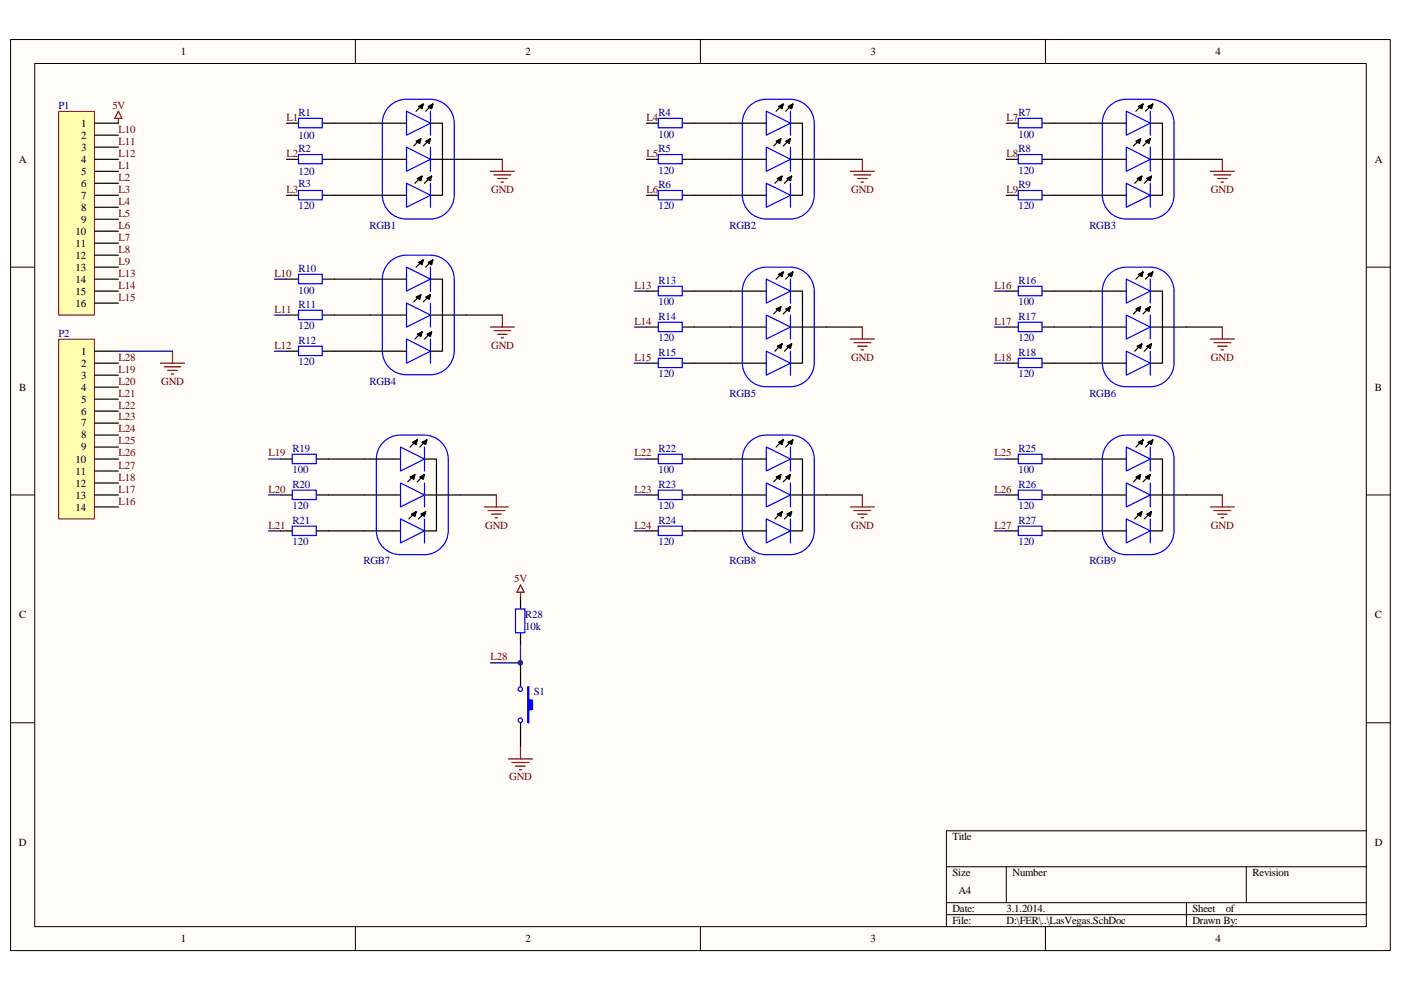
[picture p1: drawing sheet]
<svg xmlns="http://www.w3.org/2000/svg" width="297mm" height="210mm" viewBox="0 0 297 210" stroke-linecap="round" stroke-linejoin="round" font-family="sans-serif">
<path d="M2.3 8.4h292.5v193.1h-292.5z" fill="#fffcf8"/>
<path d="M2.2 8.4h292.6v193.1h-292.6z" fill="none" stroke="#000" stroke-width=".21"/>
<path d="M7.4 13.5h282.3v183h-282.3z" fill="#fffcf8"/>
<g fill="none" stroke="#000" stroke-width=".21">
<path d="M7.4 13.5h282.3v183h-282.3zM75.3 8.3v5.1M148.5 8.3v5.1M221.7 8.3v5.1M2.2 56.6h5.1M289.7 56.6h5.1M2.2 104.9h5.1M289.7 104.9h5.1M2.2 153.2h5.1M289.7 153.2h5.1M289.7 176.1h-89v20.4M75.3 196.5v5.1"/>
<path d="M148.5 196.5v5.1M200.7 183.8h89M200.7 191.4h89M200.7 193.9h89M213.4 183.8v7.6M221.7 196.5v5.1M251.5 191.4v5.1M264.2 183.8v7.6"/>
</g>
<path d="M86.2 31.2l5.1 2.6-5.1 2.5z" fill="#fff"/>
<path d="M86.2 31.2l5.1 2.6-5.1 2.5zM91.3 31.2v5.1" fill="none" stroke="#00f" stroke-width=".25"/>
<path d="M86.2 38.9l5.1 2.5-5.1 2.5z" fill="#fff"/>
<path d="M86.2 38.9l5.1 2.5-5.1 2.5zM91.3 38.9v5" fill="none" stroke="#00f" stroke-width=".25"/>
<path d="M86.2 23.6l5.1 2.5-5.1 2.6z" fill="#fff"/>
<path d="M82.3 22.9a5.1 5.1 0 0 1 3.9-1.9h5a5.1 5.1 0 0 1 5.1 5.1v15.3a5.1 5.1 0 0 1-5.1 5h-5a5.1 5.1 0 0 1-5.1-5v-15.3a5 5 0 0 1 1.2-3.2zM86.2 23.6l5.1 2.5-5.1 2.6zM91.3 23.6v5.1" fill="none" stroke="#00f" stroke-width=".25"/>
<path d="M70.9 33.8h15.3M70.9 26.1h15.3M88.5 29.9l.5 .3h-.3l.5-.8-1 .5 .8 .5 .2-1-1.5 1.5M88.7 37.8l.5 .3h-.2l.5-.8-1 .5 .7 .6 .3-1.1-1.5 1.6M89 22.6l.5 .2h-.3l.5-.7-1 .5 .8 .5 .2-1-1.5 1.5M90.5 29.9l.5 .3h-.2l.5-.8-1 .5 .7 .5 .3-1-1.6 1.5M90.8 37.8l.5 .3h-.3l.5-.8-1 .5 .8 .6 .2-1.1-1.5 1.6M91 22.6l.5 .2h-.2l.5-.7-1 .5 .7 .5 .3-1-1.5 1.5M91.3 26.1h2.5v15.3h-2.5M91.3 33.8h15.2M70.9 41.4h15.3" fill="none" stroke="#000" stroke-width=".25"/>
<path d="M162.5 31.2l5.1 2.6-5.1 2.5z" fill="#fff"/>
<path d="M162.5 31.2l5.1 2.6-5.1 2.5zM167.6 31.2v5.1" fill="none" stroke="#00f" stroke-width=".25"/>
<path d="M162.5 38.9l5.1 2.5-5.1 2.5z" fill="#fff"/>
<path d="M162.5 38.9l5.1 2.5-5.1 2.5zM167.6 38.9v5" fill="none" stroke="#00f" stroke-width=".25"/>
<path d="M162.5 23.6l5.1 2.5-5.1 2.6z" fill="#fff"/>
<path d="M159.2 22.2a5.1 5.1 0 0 1 3.3-1.2h5a5.1 5.1 0 0 1 5.1 5.1v15.3a5.1 5.1 0 0 1-5.1 5h-5a5.1 5.1 0 0 1-5.1-5v-15.3a5.1 5.1 0 0 1 1.8-3.9zM162.5 23.6l5.1 2.5-5.1 2.6zM167.6 23.6v5.1" fill="none" stroke="#00f" stroke-width=".25"/>
<path d="M147.2 33.8h15.3M147.2 26.1h15.3M164.8 29.9l.5 .3h-.2l.5-.8-1.1 .5 .8 .5 .3-1-1.6 1.5M165.1 37.8l.5 .3h-.3l.5-.8-1 .5 .8 .6 .2-1.1-1.5 1.6M165.3 22.6l.5 .2h-.2l.5-.7-1 .5 .7 .5 .3-1-1.6 1.5M166.8 29.9l.5 .3h-.2l.5-.8-1 .5 .7 .5 .3-1-1.5 1.5M167.1 37.8l.5 .3h-.3l.5-.8-1 .5 .8 .6 .2-1.1-1.5 1.6M167.3 22.6l.5 .2h-.2l.5-.7-1 .5 .7 .5 .3-1-1.5 1.5M167.6 26.1h2.5v15.3h-2.5M167.6 33.8h15.2M147.2 41.4h15.3" fill="none" stroke="#000" stroke-width=".25"/>
<path d="M238.8 31.2l5.1 2.6-5.1 2.5z" fill="#fff"/>
<path d="M238.8 31.2l5.1 2.6-5.1 2.5zM243.9 31.2v5.1" fill="none" stroke="#00f" stroke-width=".25"/>
<path d="M238.8 38.9l5.1 2.5-5.1 2.5z" fill="#fff"/>
<path d="M238.8 38.9l5.1 2.5-5.1 2.5zM243.9 38.9v5" fill="none" stroke="#00f" stroke-width=".25"/>
<path d="M238.8 23.6l5.1 2.5-5.1 2.6z" fill="#fff"/>
<path d="M234.9 22.9a5.1 5.1 0 0 1 3.9-1.9h5a5.1 5.1 0 0 1 5.1 5.1v15.3a5.1 5.1 0 0 1-5.1 5h-5a5.1 5.1 0 0 1-5.1-5v-15.3a5.1 5.1 0 0 1 1.2-3.2zM238.8 23.6l5.1 2.5-5.1 2.6zM243.9 23.6v5.1" fill="none" stroke="#00f" stroke-width=".25"/>
<path d="M223.6 33.8h15.2M223.6 26.1h15.2M241.1 29.9l.5 .3h-.3l.5-.8-1 .5 .8 .5 .2-1-1.5 1.5M241.3 37.8l.5 .3h-.2l.5-.8-1 .5 .7 .6 .3-1.1-1.5 1.6M241.6 22.6l.5 .2h-.3l.6-.7-1.1 .5 .8 .5 .3-1-1.6 1.5M243.1 29.9l.5 .3h-.2l.5-.8-1 .5 .7 .5 .3-1-1.5 1.5M243.4 37.8l.5 .3h-.3l.5-.8-1 .5 .8 .6 .2-1.1-1.5 1.6M243.6 22.6l.5 .2h-.2l.5-.7-1 .5 .7 .5 .3-1-1.5 1.5M243.9 26.1h2.6v15.3h-2.6M243.9 33.8h15.3M223.6 41.4h15.2" fill="none" stroke="#000" stroke-width=".25"/>
<path d="M86.2 64.3l5.1 2.5-5.1 2.5z" fill="#fff"/>
<path d="M86.2 64.3l5.1 2.5-5.1 2.5zM91.3 64.3v5" fill="none" stroke="#00f" stroke-width=".25"/>
<path d="M86.2 71.9l5.1 2.6-5.1 2.5z" fill="#fff"/>
<path d="M86.2 71.9l5.1 2.6-5.1 2.5zM91.3 71.9v5.1" fill="none" stroke="#00f" stroke-width=".25"/>
<path d="M86.2 56.6l5.1 2.6-5.1 2.5z" fill="#fff"/>
<path d="M82.3 55.9a5.1 5.1 0 0 1 3.9-1.8h5a5.1 5.1 0 0 1 5.1 5.1v15.2a5.1 5.1 0 0 1-5.1 5.1h-5a5.1 5.1 0 0 1-5.1-5.1v-15.2a5 5 0 0 1 1.2-3.3zM86.2 56.6l5.1 2.6-5.1 2.5zM91.3 56.6v5.1" fill="none" stroke="#00f" stroke-width=".25"/>
<path d="M70.9 59.2h15.3M89 55.6l.5 .3h-.3l.5-.8-1 .5 .8 .5 .2-1-1.5 1.5M91 55.6l.5 .3h-.2l.5-.8-1 .5 .7 .5 .3-1-1.5 1.5M91.3 59.2h2.5v15.3h-2.5M70.9 66.8h15.3M70.9 74.5h15.3M88.5 63l.5 .2h-.3l.5-.7-1 .5 .8 .5 .2-1-1.5 1.5M88.7 70.9l.5 .2h-.2l.5-.7-1 .5 .7 .5 .3-1-1.5 1.5M90.5 63l.5 .2h-.2l.5-.7-1 .5 .7 .5 .3-1-1.6 1.5M90.8 70.9l.5 .2h-.3l.5-.7-1 .5 .8 .5 .2-1-1.5 1.5M91.3 66.8h15.2" fill="none" stroke="#000" stroke-width=".25"/>
<path d="M162.5 66.8l5.1 2.5-5.1 2.6z" fill="#fff"/>
<path d="M162.5 66.8l5.1 2.5-5.1 2.6zM167.6 66.8v5.1" fill="none" stroke="#00f" stroke-width=".25"/>
<path d="M162.5 74.5l5.1 2.5-5.1 2.5z" fill="#fff"/>
<path d="M162.5 74.5l5.1 2.5-5.1 2.5zM167.6 74.5v5" fill="none" stroke="#00f" stroke-width=".25"/>
<path d="M162.5 59.2l5.1 2.5-5.1 2.6z" fill="#fff"/>
<path d="M159.2 57.8a5.1 5.1 0 0 1 3.3-1.2h5a5.1 5.1 0 0 1 5.1 5.1v15.2a5.1 5.1 0 0 1-5.1 5.1h-5a5.1 5.1 0 0 1-5.1-5.1v-15.2a5.1 5.1 0 0 1 1.8-3.9zM162.5 59.2l5.1 2.5-5.1 2.6zM167.6 59.2v5.1" fill="none" stroke="#00f" stroke-width=".25"/>
<path d="M165.3 58.2l.5 .2h-.2l.5-.7-1 .5 .7 .5 .3-1-1.6 1.5M167.3 58.2l.5 .2h-.2l.5-.7-1 .5 .7 .5 .3-1-1.5 1.5M147.2 69.3h15.3M147.2 61.7h15.3M147.2 77h15.3M164.8 65.5l.5 .3h-.2l.5-.8-1.1 .5 .8 .5 .3-1-1.6 1.5M165.1 73.4l.5 .3h-.3l.5-.8-1 .5 .8 .5 .2-1-1.5 1.6M166.8 65.5l.5 .3h-.2l.5-.8-1 .5 .7 .5 .3-1-1.5 1.5M167.1 73.4l.5 .3h-.3l.5-.8-1 .5 .8 .5 .2-1-1.5 1.6M167.6 61.7h2.5v15.3h-2.5M167.6 69.3h15.2" fill="none" stroke="#000" stroke-width=".25"/>
<path d="M238.8 66.8l5.1 2.5-5.1 2.6z" fill="#fff"/>
<path d="M238.8 66.8l5.1 2.5-5.1 2.6zM243.9 66.8v5.1" fill="none" stroke="#00f" stroke-width=".25"/>
<path d="M238.8 74.5l5.1 2.5-5.1 2.5z" fill="#fff"/>
<path d="M238.8 74.5l5.1 2.5-5.1 2.5zM243.9 74.5v5" fill="none" stroke="#00f" stroke-width=".25"/>
<path d="M238.8 59.2l5.1 2.5-5.1 2.6z" fill="#fff"/>
<path d="M234.9 58.5a5.1 5.1 0 0 1 3.9-1.9h5a5.1 5.1 0 0 1 5.1 5.1v15.2a5 5 0 0 1-5.1 5.1h-5a5.1 5.1 0 0 1-5.1-5.1v-15.2a5.1 5.1 0 0 1 1.2-3.2zM238.8 59.2l5.1 2.5-5.1 2.6zM243.9 59.2v5.1" fill="none" stroke="#00f" stroke-width=".25"/>
<path d="M241.6 58.2l.5 .2h-.3l.6-.7-1.1 .5 .8 .5 .3-1-1.6 1.5M243.6 58.2l.5 .2h-.2l.5-.7-1 .5 .7 .5 .3-1-1.5 1.5M223.6 69.3h15.2M223.6 61.7h15.2M223.6 77h15.2M241.1 65.5l.5 .3h-.3l.5-.8-1 .5 .8 .5 .2-1-1.5 1.5M241.3 73.4l.5 .3h-.2l.5-.8-1 .5 .7 .5 .3-1-1.5 1.6M243.1 65.5l.5 .3h-.2l.5-.8-1 .5 .7 .5 .3-1-1.5 1.5M243.4 73.4l.5 .3h-.3l.5-.8-1 .5 .8 .5 .2-1-1.5 1.6M243.9 61.7h2.6v15.3h-2.6M243.9 69.3h15.3" fill="none" stroke="#000" stroke-width=".25"/>
<path d="M84.9 102.4l5.1 2.5-5.1 2.6z" fill="#fff"/>
<path d="M84.9 102.4l5.1 2.5-5.1 2.6zM90 102.4v5.1" fill="none" stroke="#00f" stroke-width=".25"/>
<path d="M84.9 110l5.1 2.6-5.1 2.5z" fill="#fff"/>
<path d="M84.9 110l5.1 2.6-5.1 2.5zM90 110v5.1" fill="none" stroke="#00f" stroke-width=".25"/>
<path d="M84.9 94.8l5.1 2.5-5.1 2.6z" fill="#fff"/>
<path d="M81 94.1a5.1 5.1 0 0 1 3.9-1.9h5.1a5.1 5.1 0 0 1 5 5.1v15.2a5.1 5.1 0 0 1-5 5.1h-5.1a5.1 5.1 0 0 1-5.1-5.1v-15.2a5 5 0 0 1 1.2-3.2zM84.9 94.8l5.1 2.5-5.1 2.6zM90 94.8v5.1" fill="none" stroke="#00f" stroke-width=".25"/>
<path d="M69.6 97.3h15.3M87.7 93.8l.5 .2h-.2l.5-.7-1 .5 .7 .5 .3-1-1.6 1.5M89.7 93.8l.6 .2h-.3l.5-.7-1 .5 .8 .5 .2-1-1.5 1.5M90 97.3h2.5v15.3h-2.5M69.6 104.9h15.3M69.6 112.6h15.3M87.2 101.1l.5 .3h-.2l.5-.8-1.1 .5 .8 .5 .3-1-1.6 1.6M87.5 109l.5 .3h-.3l.5-.8-1 .5 .8 .5 .2-1-1.5 1.5M89.2 101.1l.5 .3h-.2l.5-.8-1 .5 .7 .5 .3-1-1.5 1.6M89.5 109l.5 .3h-.3l.6-.8-1.1 .5 .8 .5 .3-1-1.6 1.5M90 104.9h15.2" fill="none" stroke="#000" stroke-width=".25"/>
<path d="M162.5 102.4l5.1 2.5-5.1 2.6z" fill="#fff"/>
<path d="M162.5 102.4l5.1 2.5-5.1 2.6zM167.6 102.4v5.1" fill="none" stroke="#00f" stroke-width=".25"/>
<path d="M162.5 110l5.1 2.6-5.1 2.5z" fill="#fff"/>
<path d="M162.5 110l5.1 2.6-5.1 2.5zM167.6 110v5.1" fill="none" stroke="#00f" stroke-width=".25"/>
<path d="M162.5 94.8l5.1 2.5-5.1 2.6z" fill="#fff"/>
<path d="M159.2 93.4a5.1 5.1 0 0 1 3.3-1.2h5a5.1 5.1 0 0 1 5.1 5.1v15.2a5.1 5.1 0 0 1-5.1 5.1h-5a5.1 5.1 0 0 1-5.1-5.1v-15.2a5.1 5.1 0 0 1 1.8-3.9zM162.5 94.8l5.1 2.5-5.1 2.6zM167.6 94.8v5.1" fill="none" stroke="#00f" stroke-width=".25"/>
<path d="M147.2 97.3h15.3M165.3 93.8l.5 .2h-.2l.5-.7-1 .5 .7 .5 .3-1-1.6 1.5M167.3 93.8l.5 .2h-.2l.5-.7-1 .5 .7 .5 .3-1-1.5 1.5M167.6 97.3h2.5v15.3h-2.5M147.2 104.9h15.3M147.2 112.6h15.3M164.8 101.1l.5 .3h-.2l.5-.8-1.1 .5 .8 .5 .3-1-1.6 1.6M165.1 109l.5 .3h-.3l.5-.8-1 .5 .8 .5 .2-1-1.5 1.5M166.8 101.1l.5 .3h-.2l.5-.8-1 .5 .7 .5 .3-1-1.5 1.6M167.1 109l.5 .3h-.3l.5-.8-1 .5 .8 .5 .2-1-1.5 1.5M167.6 104.9h15.2" fill="none" stroke="#000" stroke-width=".25"/>
<path d="M238.8 102.4l5.1 2.5-5.1 2.6z" fill="#fff"/>
<path d="M238.8 102.4l5.1 2.5-5.1 2.6zM243.9 102.4v5.1" fill="none" stroke="#00f" stroke-width=".25"/>
<path d="M238.8 110l5.1 2.6-5.1 2.5z" fill="#fff"/>
<path d="M238.8 110l5.1 2.6-5.1 2.5zM243.9 110v5.1" fill="none" stroke="#00f" stroke-width=".25"/>
<path d="M238.8 94.8l5.1 2.5-5.1 2.6z" fill="#fff"/>
<g fill="none" stroke="#00f" stroke-width=".25">
<path d="M63.3 25.1h5v2h-5zM63.3 32.8h5v1.9h-5zM139.6 25.1h5v2h-5zM139.6 32.8h5v1.9h-5zM215.9 25.1h5v2h-5zM215.9 32.8h5v1.9h-5zM63.3 40.4h5v2h-5zM63.3 58.2h5v2h-5zM139.6 40.4h5v2h-5zM215.9 40.4h5v2h-5zM63.3 65.8h5v2h-5zM63.3 73.4h5v2h-5z"/>
<path d="M139.6 60.7h5v2h-5zM139.6 68.3h5v2h-5zM139.6 76h5v1.9h-5zM215.9 60.7h5v2h-5zM215.9 68.3h5v2h-5zM215.9 76h5v1.9h-5zM62 96.3h5.1v2h-5.1zM139.6 96.3h5v2h-5zM215.9 96.3h5v2h-5zM234.9 94.1a5.1 5.1 0 0 1 3.9-1.9h5a5.1 5.1 0 0 1 5.1 5.1v15.2a5 5 0 0 1-5.1 5.1h-5a5.1 5.1 0 0 1-5.1-5.1v-15.2a5.1 5.1 0 0 1 1.2-3.2zM238.8 94.8l5.1 2.5-5.1 2.6zM243.9 94.8v5.1"/>
<path d="M62 103.9h5.1v2h-5.1zM62 111.5h5.1v2h-5.1zM139.6 103.9h5v2h-5zM139.6 111.5h5v2h-5zM215.9 103.9h5v2h-5zM215.9 111.5h5v2h-5z"/>
</g>
<g fill="none" stroke="#000" stroke-width=".25">
<path d="M60.7 26.1h2.6M60.7 33.8h2.6M68.4 26.1h2.5M68.4 33.8h2.5M137.1 26.1h2.5M137.1 33.8h2.5M144.7 26.1h2.5M144.7 33.8h2.5M213.4 26.1h2.5M213.4 33.8h2.5M221 26.1h2.6M221 33.8h2.6"/>
<path d="M60.7 41.4h2.6M60.7 59.2h2.6M68.4 41.4h2.5M68.4 59.2h2.5M137.1 41.4h2.5M144.7 41.4h2.5M213.4 41.4h2.5M221 41.4h2.6M60.7 66.8h2.6M60.7 74.5h2.6M68.4 66.8h2.5M68.4 74.5h2.5"/>
<path d="M137.1 61.7h2.5M137.1 69.3h2.5M137.1 77h2.5M144.7 61.7h2.5M144.7 69.3h2.5M144.7 77h2.5M213.4 61.7h2.5M213.4 69.3h2.5M213.4 77h2.5M221 61.7h2.6M221 69.3h2.6M221 77h2.6"/>
<path d="M59.5 97.3h2.5M67.1 97.3h2.5M137.1 97.3h2.5M144.7 97.3h2.5M213.4 97.3h2.5M221 97.3h17.8M241.6 93.8l.5 .2h-.3l.6-.7-1.1 .5 .8 .5 .3-1-1.6 1.5M243.6 93.8l.5 .2h-.2l.5-.7-1 .5 .7 .5 .3-1-1.5 1.5M243.9 97.3h2.6v15.3h-2.6M59.5 104.9h2.5M59.5 112.6h2.5M67.1 104.9h2.5"/>
<path d="M67.1 112.6h2.5M137.1 104.9h2.5M137.1 112.6h2.5M144.7 104.9h2.5M144.7 112.6h2.5M213.4 104.9h2.5M213.4 112.6h2.5M221 104.9h17.8M221 112.6h17.8M241.1 101.1l.5 .3h-.3l.5-.8-1 .5 .8 .5 .2-1-1.5 1.6M241.3 109l.5 .3h-.2l.5-.8-1 .5 .7 .5 .3-1-1.5 1.5M243.1 101.1l.5 .3h-.2l.5-.8-1 .5 .7 .5 .3-1-1.5 1.6"/>
<path d="M243.4 109l.5 .3h-.3l.5-.8-1 .5 .8 .5 .2-1-1.5 1.5M243.9 104.9h15.3M110.4 140.5v5.1M110.4 153.2v5.2"/>
</g>
<g fill="none" stroke="#800000" stroke-width=".25">
<path d="M104 36.3h5M104.7 37.1h3.6M105.5 37.8h2M106.3 38.6h.5M106.5 33.8v2.5M180.3 36.3h5.1M181.1 37.1h3.5M181.8 37.8h2.1M182.6 38.6h.5M182.8 33.8v2.5M256.6 36.3h5.1M257.4 37.1h3.5"/>
<path d="M258.1 37.8h2.1M258.9 38.6h.5M259.2 33.8v2.5M104 69.3h5M104.7 70.1h3.6M105.5 70.9h2M106.3 71.6h.5M106.5 66.8v2.5M180.3 71.9h5.1M181.1 72.6h3.5M181.8 73.4h2.1M182.6 74.2h.5"/>
<path d="M182.8 69.3v2.6M256.6 71.9h5.1M257.4 72.6h3.5M258.1 73.4h2.1M258.9 74.2h.5M259.2 69.3v2.6M102.7 107.5h5.1M103.5 108.2h3.5M104.2 109h2.1M105 109.8h.5M105.2 104.9v2.6M180.3 107.5h5.1"/>
<path d="M181.1 108.2h3.5M181.8 109h2.1M182.6 109.8h.5M182.8 104.9v2.6M256.6 107.5h5.1M257.4 108.2h3.5M258.1 109h2.1M258.9 109.8h.5M259.2 104.9v2.6"/>
</g>
<path d="M111.9 145.6h.2v2.8h.8v2.1h-.8v2.7h-.2z" fill-rule="evenodd" fill="#00f"/>
<g fill="none" stroke="#00f" stroke-width=".25">
<path d="M111.9 145.6h.2v2.8h.8v2.1h-.8v2.7h-.2z"/>
<circle cx="110.3" cy="146.1" r=".48"/>
<circle cx="110.3" cy="152.7" r=".48"/>
</g>
<g fill="none" stroke="#000080" stroke-width=".25">
<path d="M58.2 59.2h2.5M58.2 66.8h2.5M58.2 74.5h2.5M134.5 77h2.6M134.5 69.3h2.6M134.5 61.7h2.6M210.8 77h2.6M210.8 69.3h2.6M210.8 61.7h2.6M56.9 97.3h2.6M134.5 97.3h2.6M210.8 97.3h2.6"/>
<path d="M56.9 104.9h2.6M56.9 112.6h2.6M134.5 104.9h2.6M134.5 112.6h2.6M210.8 104.9h2.6M210.8 112.6h2.6M104 140.5h6.4"/>
</g>
<path d="M25.1 23.6l.8 1.5h-1.6zM25.1 25.1v1M34 77h5.1M34.8 77.8h3.6M35.6 78.5h2M36.3 79.3h.5M36.6 74.5v2.5" fill="none" stroke="#800000" stroke-width=".25"/>
<path d="M12.5 23.7h7.5v43.1h-7.5z" fill="#ffffb0"/>
<path d="M12.4 23.6h7.6v43.2h-7.6z" fill="none" stroke="#800000" stroke-width=".21"/>
<g fill="none" stroke="#000" stroke-width=".25">
<path d="M20 26.1h5.1M20 28.7h5.1M20 31.2h5.1M20 33.8h5.1M20 36.3h5.1M20 38.9h5.1M20 41.4h5.1M20 43.9h5.1M20 46.5h5.1M20 49h5.1M20 51.6h5.1M20 54.1h5.1"/>
<path d="M20 56.6h5.1M20 59.2h5.1M20 61.7h5.1M20 64.3h5.1"/>
</g>
<path d="M12.5 72h7.5v38h-7.5z" fill="#ffffb0"/>
<path d="M12.4 71.9h7.6v38.1h-7.6z" fill="none" stroke="#800000" stroke-width=".21"/>
<g fill="none" stroke="#000" stroke-width=".25">
<path d="M20 74.5h5.1M20 77h5.1M20 79.5h5.1M20 82.1h5.1M20 84.6h5.1M20 87.2h5.1M20 89.7h5.1M20 92.2h5.1M20 94.8h5.1M20 97.3h5.1M20 99.9h5.1M20 102.4h5.1"/>
<path d="M20 104.9h5.1M20 107.5h5.1M110.4 126.6v2.5M110.4 134.2v2.5"/>
</g>
<path d="M25.1 74.5h11.5M110.4 136.7v3.8" fill="none" stroke="#000080" stroke-width=".25"/>
<path d="M110.4 124l.7 1.6h-1.5zM110.4 125.6v1M110.4 158.4v2.5M107.8 160.9h5.1M108.5 161.7h3.6M109.3 162.4h2.1M110.1 163.2h.5" fill="none" stroke="#800000" stroke-width=".25"/>
<path d="M109.3 129.1h2v5.1h-2z" fill="none" stroke="#00f" stroke-width=".25"/>
<circle cx="110.3" cy="140.5" r=".48" fill="#000080"/>
<circle cx="110.3" cy="140.5" r=".48" fill="none" stroke="#000080" stroke-width=".21"/>
<g font-size="2.3">
<text x="38.3" y="11.6">1</text>
<text x="111.4" y="11.6">2</text>
<text x="184.6" y="11.6">3</text>
<text x="257.7" y="11.6">4</text>
<text x="17.2" y="26.9">1</text>
<text x="17.2" y="29.4">2</text>
<text x="4" y="34.5">A</text>
<text x="17.2" y="32">3</text>
<text x="17.2" y="34.5">4</text>
<text x="291.5" y="34.5">A</text>
<text x="17.2" y="37">5</text>
<text x="17.2" y="39.6">6</text>
<text x="17.2" y="42.1">7</text>
<text x="17.2" y="44.7">8</text>
<text x="17.2" y="47.2">9</text>
<text x="16" y="49.7">10</text>
<text x="16" y="52.3">11</text>
<text x="16" y="54.8">12</text>
<text x="16" y="57.4">13</text>
<text x="16" y="59.9">14</text>
<text x="16" y="62.5">15</text>
<text x="16" y="65">16</text>
<text x="17.2" y="75.2">1</text>
<text x="17.2" y="77.7">2</text>
<text x="4.1" y="82.8">B</text>
<text x="17.2" y="80.3">3</text>
<text x="17.2" y="82.8">4</text>
<text x="291.5" y="82.8">B</text>
<text x="17.2" y="85.3">5</text>
<text x="17.2" y="87.9">6</text>
<text x="17.2" y="90.4">7</text>
<text x="17.2" y="93">8</text>
<text x="17.2" y="95.5">9</text>
<text x="16" y="98.1">10</text>
<text x="16" y="100.6">11</text>
<text x="16" y="103.2">12</text>
<text x="16" y="105.7">13</text>
<text x="16" y="108.2">14</text>
<text x="4.1" y="131.1">C</text>
<text x="291.5" y="131.1">C</text>
<text x="4" y="179.4">D</text>
<text x="201.9" y="178.1">Title</text>
<text x="291.5" y="179.4">D</text>
<text x="201.9" y="185.8">Size</text>
<text x="214.7" y="185.8">Number</text>
<text x="265.6" y="185.8">Revision</text>
<text x="203.2" y="189.6">A4</text>
<text x="201.9" y="193.4">Date:</text>
<text x="201.9" y="196">File:</text>
<text x="213.4" y="193.4">3.1.2014.</text>
<text x="213.4" y="196">D:\FER\..\LasVegas.SchDoc</text>
<text x="252.8" y="193.4">Sheet</text>
<text x="252.8" y="196">Drawn By:</text>
<text x="259.9" y="193.4">of</text>
<text x="38.3" y="199.8">1</text>
<text x="111.4" y="199.8">2</text>
<text x="184.6" y="199.8">3</text>
<text x="257.7" y="199.8">4</text>
</g>
<g font-size="2.3" fill="#000080">
<text x="12.4" y="23.1">P1</text>
<text x="63.3" y="29.4">100</text>
<text x="63.3" y="24.6">R1</text>
<text x="139.6" y="29.2">100</text>
<text x="139.6" y="24.6">R4</text>
<text x="215.9" y="29.2">100</text>
<text x="215.9" y="24.6">R7</text>
<text x="63.3" y="32.2">R2</text>
<text x="139.6" y="32.2">R5</text>
<text x="215.9" y="32.2">R8</text>
<text x="63.3" y="37">120</text>
<text x="63.3" y="39.6">R3</text>
<text x="139.6" y="36.8">120</text>
<text x="139.6" y="39.8">R6</text>
<text x="215.9" y="36.8">120</text>
<text x="215.9" y="39.8">R9</text>
<text x="63.3" y="44.4">120</text>
<text x="139.6" y="44.4">120</text>
<text x="215.9" y="44.4">120</text>
<text x="78.3" y="48.5">RGB1</text>
<text x="154.6" y="48.5">RGB2</text>
<text x="231" y="48.5">RGB3</text>
<text x="63.3" y="57.7">R10</text>
<text x="63.3" y="62.2">100</text>
<text x="63.3" y="65.3">R11</text>
<text x="139.6" y="64.8">100</text>
<text x="139.6" y="60.2">R13</text>
<text x="215.9" y="64.8">100</text>
<text x="215.9" y="60.2">R16</text>
<text x="12.4" y="71.4">P2</text>
<text x="63.3" y="69.8">120</text>
<text x="139.6" y="67.8">R14</text>
<text x="215.9" y="67.8">R17</text>
<text x="63.3" y="77.5">120</text>
<text x="63.3" y="72.9">R12</text>
<text x="139.6" y="72.4">120</text>
<text x="139.6" y="75.4">R15</text>
<text x="215.9" y="72.4">120</text>
<text x="215.9" y="75.4">R18</text>
<text x="78.3" y="81.5">RGB4</text>
<text x="139.6" y="80">120</text>
<text x="215.9" y="80">120</text>
<text x="154.6" y="84.1">RGB5</text>
<text x="231" y="84.1">RGB6</text>
<text x="62" y="95.8">R19</text>
<text x="139.6" y="95.8">R22</text>
<text x="215.9" y="95.8">R25</text>
<text x="62" y="100.4">100</text>
<text x="139.6" y="100.4">100</text>
<text x="215.9" y="100.4">100</text>
<text x="62" y="108">120</text>
<text x="62" y="103.4">R20</text>
<text x="139.6" y="108">120</text>
<text x="139.6" y="103.4">R23</text>
<text x="215.9" y="108">120</text>
<text x="215.9" y="103.4">R26</text>
<text x="62" y="111">R21</text>
<text x="139.6" y="111">R24</text>
<text x="215.9" y="111">R27</text>
<text x="62" y="115.6">120</text>
<text x="77" y="119.7">RGB7</text>
<text x="139.6" y="115.6">120</text>
<text x="154.6" y="119.7">RGB8</text>
<text x="215.9" y="115.6">120</text>
<text x="231" y="119.7">RGB9</text>
<text x="111.4" y="131.1">R28</text>
<text x="111.4" y="133.6">10k</text>
<text x="113.2" y="147.4">S1</text>
</g>
<g font-size="2.3" fill="#800000">
<text x="23.8" y="23.1">5V</text>
<text x="25.1" y="28.2">L10</text>
<text x="60.7" y="25.6">L1</text>
<text x="137.1" y="25.6">L4</text>
<text x="213.4" y="25.6">L7</text>
<text x="25.1" y="35.8">L1</text>
<text x="25.1" y="30.7">L11</text>
<text x="25.1" y="33.2">L12</text>
<text x="60.7" y="33.2">L2</text>
<text x="137.1" y="33.2">L5</text>
<text x="213.4" y="33.2">L8</text>
<text x="25.1" y="38.3">L2</text>
<text x="25.1" y="40.9">L3</text>
<text x="60.7" y="40.9">L3</text>
<text x="104.1" y="40.9">GND</text>
<text x="137.1" y="40.9">L6</text>
<text x="180.5" y="40.9">GND</text>
<text x="213.4" y="40.9">L9</text>
<text x="256.7" y="40.9">GND</text>
<text x="25.1" y="43.4">L4</text>
<text x="25.1" y="45.9">L5</text>
<text x="25.1" y="48.5">L6</text>
<text x="25.1" y="51">L7</text>
<text x="25.1" y="53.6">L8</text>
<text x="25.1" y="56.1">L9</text>
<text x="25.1" y="58.7">L13</text>
<text x="58.2" y="58.7">L10</text>
<text x="25.1" y="61.2">L14</text>
<text x="25.1" y="63.8">L15</text>
<text x="134.5" y="61.2">L13</text>
<text x="210.9" y="61.2">L16</text>
<text x="58.2" y="66.3">L11</text>
<text x="134.5" y="68.8">L14</text>
<text x="210.9" y="68.8">L17</text>
<text x="25.1" y="76.5">L28</text>
<text x="58.2" y="73.9">L12</text>
<text x="104.1" y="73.9">GND</text>
<text x="134.5" y="76.5">L15</text>
<text x="180.5" y="76.5">GND</text>
<text x="210.9" y="76.5">L18</text>
<text x="256.7" y="76.5">GND</text>
<text x="25.1" y="79">L19</text>
<text x="25.1" y="81.5">L20</text>
<text x="34.2" y="81.5">GND</text>
<text x="25.1" y="84.1">L21</text>
<text x="25.1" y="86.6">L22</text>
<text x="25.1" y="89.2">L23</text>
<text x="25.1" y="91.7">L24</text>
<text x="25.1" y="94.2">L25</text>
<text x="25.1" y="101.9">L18</text>
<text x="25.1" y="96.8">L26</text>
<text x="25.1" y="99.4">L27</text>
<text x="56.9" y="96.8">L19</text>
<text x="134.5" y="96.8">L22</text>
<text x="210.9" y="96.8">L25</text>
<text x="25.1" y="107">L16</text>
<text x="25.1" y="104.4">L17</text>
<text x="56.9" y="104.4">L20</text>
<text x="134.5" y="104.4">L23</text>
<text x="210.9" y="104.4">L26</text>
<text x="56.9" y="112.1">L21</text>
<text x="102.9" y="112.1">GND</text>
<text x="134.5" y="112.1">L24</text>
<text x="180.5" y="112.1">GND</text>
<text x="210.9" y="112.1">L27</text>
<text x="256.7" y="112.1">GND</text>
<text x="109" y="123.5">5V</text>
<text x="104" y="140">L28</text>
<text x="107.9" y="165.4">GND</text>
</g>
</svg>
